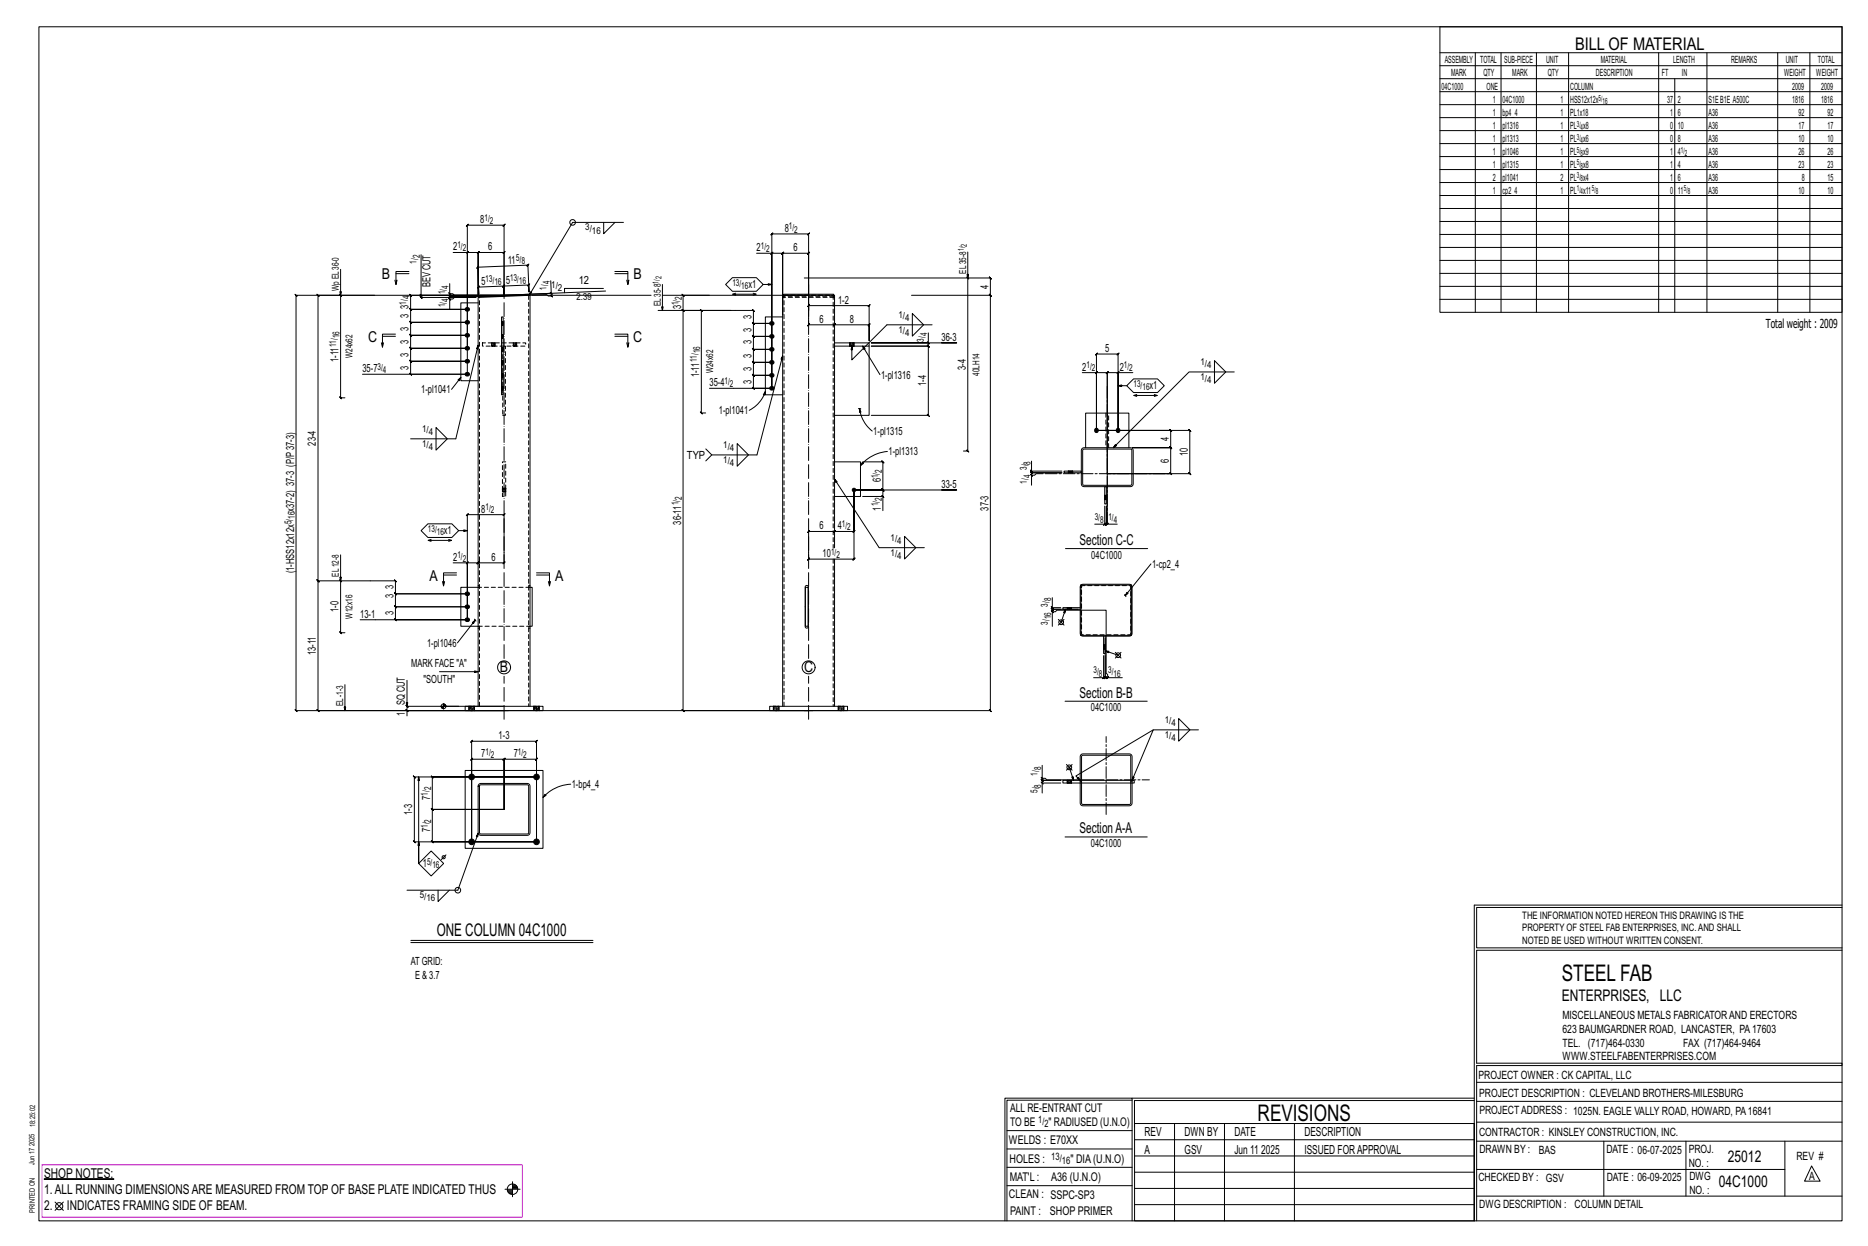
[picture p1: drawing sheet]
<svg xmlns="http://www.w3.org/2000/svg" width="914mm" height="610mm" viewBox="0 0 914 610" stroke-linecap="round" stroke-linejoin="round" font-family="sans-serif">
<g fill="#000" stroke="#000" stroke-width=".49">
<path d="M22 577h34z"/>
<circle cx="229" cy="158" r="1"/>
<circle cx="229" cy="151" r="1"/>
<circle cx="378" cy="158" r="1"/>
<circle cx="229" cy="170" r="1"/>
<circle cx="229" cy="164" r="1"/>
<circle cx="229" cy="177" r="1"/>
<circle cx="378" cy="177" r="1"/>
<circle cx="378" cy="164" r="1"/>
<circle cx="378" cy="171" r="1"/>
<circle cx="229" cy="183" r="1"/>
<circle cx="378" cy="184" r="1"/>
<circle cx="378" cy="190" r="1"/>
<circle cx="537" cy="211" r="1"/>
<circle cx="547" cy="211" r="1"/>
<circle cx="418" cy="240" r=".9"/>
<circle cx="229" cy="290" r="1"/>
<circle cx="229" cy="297" r="1"/>
<circle cx="229" cy="303" r="1"/>
<circle cx="231" cy="380" r="1.4"/>
<circle cx="263" cy="380" r="1.4"/>
<circle cx="231" cy="412" r="1.4"/>
<circle cx="263" cy="412" r="1.4"/>
</g>
<g fill="none" stroke="#000" stroke-width=".49">
<path d="M19 13h883v584h-883zM705 13h197v140h-197zM705 26h197M705 32h197M705 39h197M722 26v127M735 26v127M752 26v127M768 26v127M812 26v127M820 39v114M836 26v127"/>
<path d="M870 26v127M886 26v127M705 45h197M705 51h197M705 58h197M705 64h197M705 70h197M705 77h197M705 83h197M705 89h197M705 96h197M296 109v5l5-5"/>
<path d="M305 109h-25l-21 35 1-1-1 1-25 1v1M705 102h197M705 108h197M705 115h197M167 132v63l-1-1 1 1h2M193 137l1 2M194 134h6M200 133h-6v6v-2M206 125v19h52h-36h-2v-5M222 124h7v59h-28v1l-1-1h1v-6l-1-1 1 1h28h-28l-1-1 1 1v-7v1l-1-1h1h28h-28v1l-1-1h1v-6v1l-1-1h1h28h-28v1l-1-1h1v-6l-1-1 1 1h28h-28l-1-1 1 1v-7v1l-1-1h1h28h-28v1l-1-1h1v-7v1l-1-1h1h46l49-2M228 124l1-1zM229 124h5l1-1-1 1v20v-20l1-1-1 1h13h-1l1-1v1v21"/>
<path d="M234 130v1l24-1 1-1-1 1 1 13v-4l-1 1 1-1-12 1v-1l-1 1h1v4v-4v-1l-1 1h1h-13h1l-1 1v-1v4v-13h-1zM270 137v7h-10M301 133h6v6l1-2M301 134h6M307 137v2M324 139v13M355 139l4-3h11l4 3-4 4h-11zM370 124h8v66v-76l-1 1 1-1h18l-1 1 1-1v38v-28v-1l-1 1h1h-13l1-1-1 1v30v-30l1-1-1 1h-5M374 139h4M378 124h-1l1-1zM394 136h91h-1l1 1v-1v8M473 136l1 1z"/>
<path d="M474 123v98l-1-1 1 1h-2M705 121h197M705 127h197M705 134h197M166 144l1 1zM183 144h-27h-1l1 1v-1v140M206 144l1 1zM206 144v2v-1l1 1h-1h27h-11h-2v5M220 146l1 1zM220 143l1 1zM220 144v1v-1l1 1h-1h27M234 148h-8v38h8"/>
<path d="M246 155v38zM247 145h-27v-1l1 1h-1v1M247 145v-35l-1 1 1-1h-18l-1 1 1-1v60M269 143l1 1zM270 144v1l-1-1 1 1-2-1h-7M295 141h-19v2M319 144h-174h-1l1 1v-1v204l-1-1 1 1h251M322 152h12M324 144h72M343 151l1 1zM343 152v50l1 1-1-1h2M347 144h-13l1 1-1-1v8v-1l1 1h-1h35l-1-1 1 1v6h-1l1 1v-1h9h-9h-1l1 1v-1v7l-1-1 1 1h9h-9l-1-1 1 1v6l-1-1 1 1h9h-9l-1-1 1 1v6h-1l1 1v-1h9h-9h-1l1 1v-1v7l-1-1 1 1h9h-9l-1-1 1 1v6l-1-1 1 1h9h-31"/>
<path d="M358 152h-24v-1l1 1h-1v196v-1l1 1h-1h64M360 143l-1 1M369 143l1 1h-1M370 144h-11h1M383 155h-8v38h8M384 144h24M395 159l1-1zM396 150h-1l1-1v1h29l1-1-1 1v17v-8l1-1-1 1h-16v-1l-1 1 1-1-1 1h1h-13zM446 144h39h-1l1 1v-1v204l-1-1 1 1h-91M447 153l5 6-5 5zM456 159h-22l-17 17v-7M484 144l1 1z"/>
<path d="M705 140h197M705 146h197M187 168v2M187 165h7M194 163h-7v7l1-2M234 169l-11 46h-22M301 163h6v7l1-2M301 165h6M307 168v2M383 174l-12 49h-23l-3-3M409 168h16v1h-16M416 168h.1"/>
<path d="M416 169h.1M418 168h.1M418 169h.1M422 169l9 14M425 169v34h-16M454 167l1 1zM454 163v5h-27h41h-7M454 168v1l1 1-1-1h-27h27l1 1-1-1v34l1 1-1-1h-27M594 176l6 6-6 6zM177 183h52M226 185l-5 5M375 192l-1 1z"/>
<path d="M375 192a16 16 0 0 1-8 9M420 200h1M421 200v2zM421 200a16 16 0 0 0 6 11M421 200h.1M530 182h7v29v-38l-1 1 1-1h10v1l1-1h-1v38v-29h8M537 182h5v1l1-1h-1v50h40h1l-1-1v1v-21h1l-1-1v1h-45h36v-1l1 1h-1v8l1 1-1-1h-19h19l1 1-1-1v13v-1l1 1h-1h-31v-50v1l1-1h-1h5M537 182l-1 1zM547 189h5M548 182l-1 1zM555 185h12l3 4-3 3h-12l-3-3zM555 193h11l-1 1"/>
<path d="M556 193h-1l1 1M565 193h1M604 182h-22l-37 37M213 209l6 6-6 5zM361 217l5 6-5 5zM530 219h24v19h-24zM530 220h24v17h-24zM531 219v-17h22v17M246 239h.1M248 239h.1M348 223l-3 3M409 226h12v17h-12"/>
<path d="M409 234l21 34h22M418 240h50h-7M422 226l1 1-2 1zM422 226h10v-1l1 1h-1v14v-1l1 1h-1h-14h14v-1l1 1h-1v3M434 221a19 19 0 0 0-13 7M504 232l1 1zM504 230l1 1zM505 230v1h-1l1 1v-1h15h-15h-1l1 1v-1v1M505 226v4h15M511 232h-4h-1h-1v5M521 230h8v1h-8zM523 230h.1"/>
<path d="M523 231h.1M525 230h.1M525 231h.1M541 238h1v9h-1zM542 232v24h5M206 260l3-4h12l4 4-4 3h-12zM225 260h4M246 241h.1M248 241h.1M396 260l-1 1 1-1h13l-1 1 1-1-1 1 1-1h9v1l1-1h-1v-20v34l1-1-1 1h-22v-1l-1 1h1zM422 243h10v7M432 242l1 1z"/>
<path d="M541 242h.1M541 244h.1M541 256l-1 1 1-1zM541 248v8h-5M541 256h1l-1 1 1-1v-8v8l-1 1 1-1M542 257l1-1zM542 242h.1M542 244h.1M167 271v39l-1-1 1 1h2M211 264h-1M220 264h1l-1 1M221 264h-11l1 1"/>
<path d="M222 275h7v28v-51h-1l1-1v1h18h-1l1-1v1v23l-1 1 1-1h-13h1l-1 1 1-1-1 1v-1h-5M228 276l1-1zM409 268v-123h-26v201M409 274v72M443 262l5 6-5 5zM522 268h40M563 276l-12 15M155 284l1 1zM166 284l1 1zM193 290l1 1zM194 291v6l-1-1 1 1h35h-35l-1-1 1 1v6h-1l1 1v-1h35h-53M194 290l35 1h-35l-1-1 1 1v-7v1l-1-1h1h-38h-1l1 1v-1v64l-1-1 1 1h93"/>
<path d="M217 285v2M217 281h6M223 280h-6v7l1-2M234 287h-8v19h8M259 287h2v19h-2M263 280h6v7l1-2M263 281h6M268 285l1 2M394 287h2v19h-2zM394 287l1-1 1 1v20a.8 .8 0 0 1-1 0 .8 .8 0 0 1-1 0zM515 299l1 1zM515 297l1 1z"/>
<path d="M515 292v5h4M515 297v1l1 1-1-1h4M522 298l-3 6M522 297h.1M522 298h.1M525 297h.1M525 298h.1M528 298h-13l1 1-1-1v1M529 297h-9v1h9M529 286h25v25h-25zM529 286h25v25h-24h-1zM550 291h1"/>
<path d="M551 291v1M554 286h.1M554 286v25M232 303h1M233 303l-9 12M233 303v1M515 306v-7h2h24v30l1 1v2h7M518 303l3 3M521 303l-3 3M540 315h.1M540 318h.1M540 311v9h1v-9"/>
<path d="M541 312v20l1-1-1 1h1M541 318l6 3M541 315h.1M541 318h.1M546 319l3 3M549 319l-3 3M169 335v13M199 333v13M215 329h19M540 332l1-1zM540 321v11h-5M541 321v11l1-1-1 1h-1"/>
<path d="M542 332l1-1-1 1zM199 347l1 1zM216 346h9M216 346h1M217 347h.1M217 344v3M217 345h1M217 344h1M228 346h38v2h-38zM229 346h.1M229 348h.1M232 346h.1"/>
<path d="M232 348h.1M234 346v-200l25-2v202M247 348h-48v2M247 346h-48v-1l1 1h-1v2M261 346h.1M261 348h.1M264 346h.1M264 348h.1M377 346h38v2h-38zM379 346h.1M379 348h.1M381 346h.1"/>
<path d="M381 348h.1M410 346h.1M410 348h.1M413 346h.1M413 348h.1M521 343h41M565 357l-38 23 2 2-2-1 1-1 1 2h-9v1h9M577 352l5 5-5 6zM587 357h-22l-11 25v-2h1l-1 2h1v1h-1M202 380h1h60h-51h-1l1 1v-1v16l-1-1 1 1h35h-35l-1-1 1 1v16l-1-1 1 1h51h-60l-1-1 1 1v-32v1zM228 377h38v38h-38zM231 362v1h32h-1l1-1v1v49v-41l-1 1 1-1h-16l-1 1 1-1v25v-25l-1 1 1-1h-16l-1 1 1-1v41v-49h-1z"/>
<path d="M510 374v7h2v1h28M522 374l3 3M523 375l3 7M525 374l-3 3M529 369h25v25h-25zM530 370h23v23h-23zM205 380v42v-10M234 384h25v24h-25zM235 384h24v24h-24zM267 389l-1 1zM279 384a20 20 0 0 0-13 6M510 383l1 1z"/>
<path d="M510 380l1 1zM510 381v1v-1l1 1h-1h9h-9v-1l1 1h-1v1M519 383h-9v5M522 382h.1M522 383h.1M525 382h.1M525 383h.1M529 383h25M529 382h25M218 418l-2 3M234 408l-10 28h-25M521 409h41"/>
<path d="M205 422l6-6 6 6-6 7zM214 436v5l6-5M722 443v154M722 443h180M902 444h-179v20h179M201 460h89M201 461h89M902 465h-179v55h179v1h-179v76M554 538h-61v59M554 537h168M722 538h-167v13M723 539h179"/>
<path d="M723 530h179M493 553h61M555 550h167v47h-167zM555 558h167M575 550v47M599 550v47M634 550v47M723 549h179M723 558h179M785 558v27M825 558v27M874 558v27"/>
<path d="M251 578v8M251 580h1M493 571h61M493 562h61M555 573h167M555 566h167M723 572h151M887 570l4 8h-8zM27 588l4 4M31 588l-4 4M247 582h8M248 582h3"/>
<path d="M248 583h3M249 583h2M249 584h2M251 581h2M251 580h2M492 597v-60h62v60M493 580h61M555 589h167M555 581h167M723 585h179"/>
<circle cx="280" cy="109" r="1.4"/>
<circle cx="519" cy="304" r="1.2"/>
<circle cx="247" cy="327" r="3"/>
<circle cx="396" cy="327" r="3"/>
<circle cx="547" cy="321" r="1.2"/>
<circle cx="217" cy="346" r="1.2"/>
<circle cx="523" cy="375" r="1.2"/>
<circle cx="217" cy="419" r=".8"/>
<circle cx="224" cy="436" r="1.4"/>
<circle cx="29" cy="590" r="1.8"/>
<circle cx="251" cy="582" r="2.6"/>
</g>
<path d="M21 570h235v26h-235z" fill="none" stroke="#f0f" stroke-width=".5"/>
<g fill="none" stroke="#000" stroke-width=".49" stroke-dasharray="2 1.4">
<path d="M245 159h1zM245 159h.1M245 159h1M245 158h1M245 157h1M246 159l-1-1 1 1M259 144v202M384 144h24M384 144v1h24M384 145h-1M384 145l23-1M407 144l1 1"/>
<path d="M408 145v123M408 145v-1M408 145h-24M409 145h-1M236 168h21v1h-21zM241 168v1zM241 168h.1M241 168v1M241 169v-1v1M242 168v1M245 165h1zM245 165h.1"/>
<path d="M245 165h1M245 164h1M245 172h1zM245 172h.1M245 171l1 1M245 171h1M245 170h1M245 178h1zM245 178h.1M245 178h1M245 177h1M245 176h1"/>
<path d="M246 169h1v34h-1zM246 165h-1h1M246 171h-1l1 1M246 178l-1-1 1 1M251 168v1zM251 168h.1M252 168l-1 1M252 169v-1l-1 1M252 168v1M253 168v1M416 168v1M416 168h.1"/>
<path d="M417 168l-1 1M417 169v-1l-1 1M417 168v1M418 168v1M418 168h.1M418 169h.1M418 169v-1M245 184h1zM245 184h.1M245 184h1M245 183h1M245 191h1z"/>
<path d="M245 191h.1M245 190l1 1M245 190h1M245 189h1M246 184h-1h1M246 190h-1l1 1M541 202v17M543 219v-17M246 240h2zM246 240v-1M246 226h2v17h-2zM248 239h-2"/>
<path d="M248 239h.1M248 240l-2-1M523 230v1M523 230h.1M524 230l-1 1M524 231v-1l-1 1M524 230v1M525 230v1M525 230h.1M525 231h.1M525 231v-1M246 241h.1"/>
<path d="M246 241h2M248 240h-2M248 241h.1M541 243h1M541 242h.1M541 244h.1M541 244h1M542 242h-1M542 242h.1M542 244l-1-1 1 1M408 274v72M234 287h1"/>
<path d="M234 286h1M259 287h.1M259 286h.1M259 287h-25M522 297v1M522 297h.1M523 297l-1 1M523 297v1M523 298l1-1-1 1M524 297v1M524 297h1M525 298h-1"/>
<path d="M525 298v-1M529 287h.1M529 286h.1M530 287h23v23h-23zM234 306h25M235 307h-1M259 307h.1M529 311h.1M529 311v-25M540 316h1M540 316v-1M540 318h.1"/>
<path d="M540 317l1 1M540 317h1M540 318h1M541 315h-1M541 315v1M541 317l-1-1 1 1M229 346v2M229 346h1M230 346l-1 2M230 346v2M231 346v2zM231 346h-1v2"/>
<path d="M231 348h-1M231 346h1v2h-1M232 346v2M232 346h.1M232 348h.1M232 348v-2M235 346v-200M261 346v2M261 346h.1M262 346l-1 2M263 346v2zM263 346h-1v2"/>
<path d="M263 348h-1M263 346h1v2h-1M264 346v2M264 346h.1M264 348h.1M264 348v-2M379 346v2M379 346h.1M380 346v2zM380 346h-1v2M380 348h-1M380 346h1v2h-1"/>
<path d="M381 346v2M381 346h.1M381 348h.1M381 348v-2M384 346v-201M410 346v2M410 346h.1M411 346l-1 2M412 346v2zM412 346h-1v2M412 348h-1M412 346h1v2h-1"/>
<path d="M413 346v2M413 346h.1M413 348h.1M413 348v-2M234 385h1zM522 382v1M522 382h.1M523 382l-1 1M523 382v1M523 383l1-1-1 1M524 382v1M524 382h1"/>
<path d="M525 383h-1M525 383v-1M529 382h.1M529 383h.1M554 383h.1M554 382h.1"/>
</g>
<path d="M247 322v-184M396 322v-184M247 352v-21M396 352v-21" fill="none" stroke="#000" stroke-width=".49" stroke-dasharray="6.8 1 0 1"/>
<path d="M512 232h61M542 256v-67M541 382h22M541 398v-38" fill="none" stroke="#000" stroke-width=".49" stroke-dasharray="5.8 1 1 1"/>
<g font-size="11.2">
<text x="764" y="480">STEEL FAB</text>
<text x="616" y="548">REVISIONS</text>
</g>
<g font-size="8.6">
<text x="771" y="24">BILL OF MATERIAL</text>
<text x="214" y="458">ONE COLUMN 04C1000</text>
</g>
<g font-size="7.9">
<text x="765" y="490">ENTERPRISES, LLC</text>
<text x="846" y="569">25012</text>
<text x="841" y="581">04C1000</text>
</g>
<g font-size="7.3">
<text x="187" y="137">B</text>
<text x="310" y="137">B</text>
<text x="180" y="167">C</text>
<text x="310" y="167">C</text>
<text x="528" y="267">Section C-C</text>
<text x="210" y="284">A</text>
<text x="272" y="284">A</text>
<text x="245" y="329">B</text>
<text x="394" y="329">C</text>
<text x="528" y="341">Section B-B</text>
<text x="528" y="408">SectionA-A</text>
</g>
<g font-size="6.6">
<text x="22" y="576">SHOP NOTES:</text>
<text x="22" y="584">1.ALL RUNNING DIMENSIONSARE MEASURED FROM TOP OF BASE PLATE INDICATED THUS</text>
<text x="22" y="592">2.</text>
<text x="33" y="592">INDICATES FRAMING SIDE OF BEAM.</text>
</g>
<g font-size="6.1">
<text x="864" y="161">Total weight : 2009</text>
<text x="560" y="556">REV</text>
<text x="580" y="556">DWN BY</text>
<text x="604" y="556">DATE</text>
<text x="639" y="556">DESCRIPTION</text>
<text x="560" y="564">A</text>
<text x="580" y="564">GSV</text>
<text x="604" y="564">Jun 11</text>
<text x="617" y="564">2025</text>
<text x="639" y="564">ISSUED FORAPPROVAL</text>
</g>
<g font-size="5.9">
<text x="494" y="560">WELDS : E70XX</text>
<text x="494" y="569">HOLES :</text>
<text x="524" y="569">&quot; DIA(U.N.O)</text>
<text x="494" y="578">MAT'L :</text>
<text x="515" y="578">A36 (U.N.O)</text>
<text x="494" y="586">CLEAN : SSPC-SP3</text>
<text x="495" y="595">PAINT :</text>
<text x="514" y="595">SHOP PRIMER</text>
</g>
<g font-size="5.8">
<text x="494" y="544">ALL RE-ENTRANT CUT</text>
<text x="494" y="551">TO BE</text>
<text x="513" y="551">&quot; RADIUSED (U.N.O)</text>
</g>
<g font-size="5.6">
<text x="765" y="499">MISCELLANEOUS METALS FABRICATORAND ERECTORS</text>
<text x="765" y="505">623 BAUMGARDNER ROAD, LANCASTER, PA17603</text>
<text x="765" y="512">TEL. (717)464-0330</text>
<text x="824" y="512">FAX (717)464-9464</text>
<text x="765" y="519">WWW.STEELFABENTERPRISES.COM</text>
<text x="724" y="528">PROJECT OWNER : CK CAPITAL, LLC</text>
<text x="724" y="537">PROJECT DESCRIPTION : CLEVELAND BROTHERS-MILESBURG</text>
<text x="724" y="545">PROJECTADDRESS : 1025N. EAGLE VALLY ROAD, HOWARD, PA16841</text>
<text x="724" y="556">CONTRACTOR : KINSLEY CONSTRUCTION, INC.</text>
<text x="724" y="564">DRAWN BY :</text>
<text x="753" y="564">BAS</text>
<text x="786" y="564">DATE : 06-07-2025</text>
<text x="827" y="564">PROJ.</text>
<text x="879" y="568">REV #</text>
<text x="827" y="571">NO. :</text>
<text x="724" y="578">CHECKED BY : GSV</text>
<text x="787" y="578">DATE : 06-09-2025</text>
<text x="827" y="578">DWG</text>
<text x="886" y="578">A</text>
<text x="827" y="584">NO. :</text>
<text x="724" y="591">DWG DESCRIPTION : COLUMN DETAIL</text>
</g>
<g font-size="5.5">
<text x="235" y="109">8</text>
<text x="384" y="113">8</text>
<text x="222" y="123">2</text>
<text x="239" y="123">6</text>
<text x="370" y="123">2</text>
<text x="388" y="123">6</text>
<text x="249" y="129" transform="rotate(-2 249 129)">11</text>
<text x="211" y="141" transform="rotate(-90 211 141)">BEV CUT</text>
<text x="236" y="139" transform="rotate(-2 236 139)">5</text>
<text x="248" y="139" transform="rotate(-2 248 139)">5</text>
<text x="283" y="139">12</text>
<text x="366" y="141">x1</text>
<text x="484" y="141" transform="rotate(-90 484 141)">4</text>
<text x="410" y="149">1-2</text>
<text x="200" y="156" transform="rotate(-90 200 156)">3</text>
<text x="200" y="151" transform="rotate(-90 200 151)">3</text>
<text x="333" y="151" transform="rotate(-90 333 151)">3</text>
<text x="200" y="162" transform="rotate(-90 200 162)">3</text>
<text x="368" y="156" transform="rotate(-90 368 156)">3</text>
<text x="401" y="158">6</text>
<text x="416" y="158">8</text>
<text x="368" y="162" transform="rotate(-90 368 162)">3</text>
<text x="461" y="167">36-3</text>
<text x="200" y="168" transform="rotate(-90 200 168)">3</text>
<text x="368" y="168" transform="rotate(-90 368 168)">3</text>
<text x="541" y="172">5</text>
<text x="166" y="177" transform="rotate(-90 166 177)">1-11</text>
<text x="200" y="175" transform="rotate(-90 200 175)">3</text>
<text x="368" y="175" transform="rotate(-90 368 175)">3</text>
<text x="177" y="182">35-7</text>
<text x="200" y="181" transform="rotate(-90 200 181)">3</text>
<text x="342" y="185" transform="rotate(-90 342 185)">1-11</text>
<text x="368" y="181" transform="rotate(-90 368 181)">3</text>
<text x="431" y="185">1-pl1316</text>
<text x="473" y="181" transform="rotate(-90 473 181)">3-4</text>
<text x="530" y="181">2</text>
<text x="548" y="181">2</text>
<text x="347" y="189">35-4</text>
<text x="368" y="188" transform="rotate(-90 368 188)">3</text>
<text x="453" y="189" transform="rotate(-90 453 189)">1-4</text>
<text x="563" y="190">x1</text>
<text x="206" y="192">1-pl1041</text>
<text x="352" y="203">1-pl1041</text>
<text x="427" y="213">1-pl1315</text>
<text x="572" y="216" transform="rotate(-90 572 216)">4</text>
<text x="155" y="218" transform="rotate(-90 155 218)">23-4</text>
<text x="336" y="224">TYP</text>
<text x="435" y="223">1-pl1313</text>
<text x="572" y="226" transform="rotate(-90 572 226)">6</text>
<text x="581" y="223" transform="rotate(-90 581 223)">10</text>
<text x="431" y="236" transform="rotate(-90 431 236)">6</text>
<text x="461" y="239">33-5</text>
<text x="144" y="250" transform="rotate(-90 144 250)">x37-2) 37-3 (P/P37-3)</text>
<text x="236" y="251">8</text>
<text x="431" y="250" transform="rotate(-90 431 250)">1</text>
<text x="484" y="250" transform="rotate(-90 484 250)">37-3</text>
<text x="333" y="257" transform="rotate(-90 333 257)">36-11</text>
<text x="217" y="261">x1</text>
<text x="401" y="259">6</text>
<text x="410" y="259">4</text>
<text x="222" y="274">2</text>
<text x="241" y="274">6</text>
<text x="403" y="273">10</text>
<text x="534" y="273">04C1000</text>
<text x="144" y="280" transform="rotate(-90 144 280)">(1-HSS12x12x</text>
<text x="564" y="278">1-cp2_4</text>
<text x="193" y="293" transform="rotate(-90 193 293)">3</text>
<text x="193" y="288" transform="rotate(-90 193 288)">3</text>
<text x="166" y="300" transform="rotate(-90 166 300)">1-0</text>
<text x="176" y="302">13-1</text>
<text x="193" y="301" transform="rotate(-90 193 301)">3</text>
<text x="209" y="316">1-pl1046</text>
<text x="155" y="321" transform="rotate(-90 155 321)">13-11</text>
<text x="201" y="327">MARK FACE &quot;A&quot;</text>
<text x="207" y="334">&quot;SOUTH&quot;</text>
<text x="198" y="345" transform="rotate(-90 198 345)">SQ CUT</text>
<text x="198" y="350" transform="rotate(-90 198 350)">1</text>
<text x="534" y="348">04C1000</text>
<text x="244" y="362">1-3</text>
<text x="236" y="370">7</text>
<text x="251" y="370">7</text>
<text x="280" y="386">1-bp4_4</text>
<text x="211" y="391" transform="rotate(-90 211 391)">7</text>
<text x="202" y="399" transform="rotate(-90 202 399)">1-3</text>
<text x="211" y="407" transform="rotate(-90 211 407)">7</text>
<text x="534" y="414">04C1000</text>
<text x="207" y="424">1</text>
<text x="201" y="472">AT GRID:</text>
<text x="203" y="479">E &amp; 3.7</text>
</g>
<g font-size="5">
<text x="745" y="450">THE INFORMATION NOTED HEREON THIS DRAWING IS THE</text>
<text x="745" y="456">PROPERTY OF STEEL FAB ENTERPRISES, INC.AND SHALL</text>
<text x="745" y="462">NOTED BE USED WITHOUT WRITTEN CONSENT.</text>
<text x="508" y="550">1/</text>
<text x="511" y="551">2</text>
<text x="515" y="568">13/</text>
<text x="520" y="570">16</text>
</g>
<g font-size="4.9">
<text x="707" y="31">ASSEMBLY</text>
<text x="725" y="31">TOTAL</text>
<text x="736" y="31">SUB-PIECE</text>
<text x="757" y="31">UNIT</text>
<text x="784" y="31">MATERIAL</text>
<text x="819" y="31">LENGTH</text>
<text x="847" y="31">REMARKS</text>
<text x="874" y="31">UNIT</text>
<text x="890" y="31">TOTAL</text>
<text x="710" y="37">MARK</text>
<text x="726" y="37">QTY</text>
<text x="740" y="37">MARK</text>
<text x="758" y="37">QTY</text>
<text x="781" y="37">DESCRIPTION</text>
<text x="814" y="37">FT</text>
<text x="823" y="37">IN</text>
<text x="873" y="37">WEIGHT</text>
<text x="889" y="37">WEIGHT</text>
<text x="706" y="44">04C1000</text>
<text x="728" y="44">ONE</text>
<text x="769" y="44">COLUMN</text>
<text x="877" y="44">2009</text>
<text x="891" y="44">2009</text>
<text x="731" y="50">1</text>
<text x="736" y="50">04C1000</text>
<text x="764" y="50">1</text>
<text x="769" y="50">HSS12x12x</text>
<text x="816" y="50">37</text>
<text x="821" y="50">2</text>
<text x="836" y="50">S1EB1E A500C</text>
<text x="877" y="50">1816</text>
<text x="891" y="50">1816</text>
<text x="731" y="57">1</text>
<text x="736" y="57">bp4_4</text>
<text x="764" y="57">1</text>
<text x="769" y="57">PL1x18</text>
<text x="818" y="57">1</text>
<text x="821" y="57">6</text>
<text x="836" y="57">A36</text>
<text x="880" y="57">92</text>
<text x="895" y="57">92</text>
<text x="731" y="63">1</text>
<text x="736" y="63">pl1316</text>
<text x="764" y="63">1</text>
<text x="769" y="63">PL x8</text>
<text x="818" y="63">0</text>
<text x="821" y="63">10</text>
<text x="836" y="63">A36</text>
<text x="880" y="63">17</text>
<text x="895" y="63">17</text>
<text x="731" y="69">1</text>
<text x="736" y="69">pl1313</text>
<text x="764" y="69">1</text>
<text x="769" y="69">PL x6</text>
<text x="818" y="69">0</text>
<text x="821" y="69">8</text>
<text x="836" y="69">A36</text>
<text x="880" y="69">10</text>
<text x="895" y="69">10</text>
<text x="731" y="76">1</text>
<text x="736" y="76">pl1046</text>
<text x="764" y="76">1</text>
<text x="769" y="76">PL x9</text>
<text x="818" y="76">1</text>
<text x="821" y="76">4</text>
<text x="836" y="76">A36</text>
<text x="880" y="76">26</text>
<text x="895" y="76">26</text>
<text x="731" y="82">1</text>
<text x="736" y="82">pl1315</text>
<text x="764" y="82">1</text>
<text x="769" y="82">PL x8</text>
<text x="818" y="82">1</text>
<text x="821" y="82">4</text>
<text x="836" y="82">A36</text>
<text x="880" y="82">23</text>
<text x="895" y="82">23</text>
<text x="731" y="88">2</text>
<text x="736" y="88">pl1041</text>
<text x="764" y="88">2</text>
<text x="769" y="88">PL x4</text>
<text x="818" y="88">1</text>
<text x="821" y="88">6</text>
<text x="836" y="88">A36</text>
<text x="882" y="88">8</text>
<text x="895" y="88">15</text>
<text x="731" y="95">1</text>
<text x="736" y="95">cp2_4</text>
<text x="764" y="95">1</text>
<text x="769" y="95">PL x11</text>
<text x="818" y="95">0</text>
<text x="821" y="95">11</text>
<text x="836" y="95">A36</text>
<text x="880" y="95">10</text>
<text x="895" y="95">10</text>
</g>
<g font-size="4.7">
<text x="237" y="108">1/</text>
<text x="240" y="110">2</text>
<text x="287" y="113">3/</text>
<text x="386" y="112">1/</text>
<text x="389" y="114">2</text>
<text x="290" y="114">16</text>
<text x="224" y="121">1/</text>
<text x="226" y="123">2</text>
<text x="372" y="122">1/</text>
<text x="375" y="123">2</text>
<text x="204" y="129" transform="rotate(-90 204 129)">1/</text>
<text x="206" y="126" transform="rotate(-90 206 126)">2</text>
<text x="253" y="128" transform="rotate(-2 253 128)">5/</text>
<text x="255" y="129" transform="rotate(-2 255 129)">8</text>
<text x="250" y="138" transform="rotate(-2 250 138)">13/</text>
<text x="473" y="134" transform="rotate(-90 473 134)">EL35-8</text>
<text x="166" y="142" transform="rotate(-90 166 142)">Wp EL36-0</text>
<text x="218" y="144" transform="rotate(-90 218 144)">1/</text>
<text x="220" y="141" transform="rotate(-90 220 141)">4</text>
<text x="238" y="138" transform="rotate(-2 238 138)">13/</text>
<text x="242" y="140" transform="rotate(-2 242 140)">16</text>
<text x="254" y="139" transform="rotate(-2 254 139)">16</text>
<text x="268" y="142" transform="rotate(-92 268 142)">1/</text>
<text x="269" y="139" transform="rotate(-92 269 139)">4</text>
<text x="270" y="141">1/</text>
<text x="273" y="142">2</text>
<text x="359" y="140">13/</text>
<text x="363" y="141">16</text>
<text x="199" y="149" transform="rotate(-90 199 149)">1/</text>
<text x="200" y="146" transform="rotate(-90 200 146)">4</text>
<text x="220" y="148" transform="rotate(-90 220 148)">4</text>
<text x="282" y="147" transform="rotate(-2 282 147)">2.39</text>
<text x="323" y="150" transform="rotate(-90 323 150)">EL35-8</text>
<text x="332" y="149" transform="rotate(-90 332 149)">1/</text>
<text x="334" y="147" transform="rotate(-90 334 147)">2</text>
<text x="218" y="150" transform="rotate(-90 218 150)">1/</text>
<text x="440" y="155">1/</text>
<text x="443" y="157">4</text>
<text x="166" y="165" transform="rotate(-90 166 165)">16</text>
<text x="440" y="163">1/</text>
<text x="443" y="164">4</text>
<text x="452" y="167" transform="rotate(-90 452 167)">3/</text>
<text x="454" y="165" transform="rotate(-90 454 165)">4</text>
<text x="164" y="170" transform="rotate(-90 164 170)">11/</text>
<text x="343" y="173" transform="rotate(-90 343 173)">16</text>
<text x="172" y="175" transform="rotate(-90 172 175)">W24x62</text>
<text x="341" y="177" transform="rotate(-90 341 177)">11/</text>
<text x="588" y="178">1/</text>
<text x="185" y="181">3/</text>
<text x="187" y="183">4</text>
<text x="349" y="183" transform="rotate(-90 349 183)">W24x62</text>
<text x="479" y="184" transform="rotate(-90 479 184)">40LH14</text>
<text x="532" y="180">1/</text>
<text x="534" y="182">2</text>
<text x="550" y="180">1/</text>
<text x="553" y="182">2</text>
<text x="588" y="186">1/</text>
<text x="591" y="180">4</text>
<text x="355" y="188">1/</text>
<text x="357" y="189">2</text>
<text x="555" y="189">13/</text>
<text x="559" y="191">16</text>
<text x="591" y="187">4</text>
<text x="207" y="211">1/</text>
<text x="210" y="213">4</text>
<text x="207" y="219">1/</text>
<text x="210" y="220">4</text>
<text x="354" y="219">1/</text>
<text x="357" y="221">4</text>
<text x="354" y="226">1/</text>
<text x="504" y="227" transform="rotate(-90 504 227)">8</text>
<text x="357" y="228">4</text>
<text x="430" y="234" transform="rotate(-90 430 234)">1/</text>
<text x="432" y="231" transform="rotate(-90 432 231)">2</text>
<text x="503" y="230" transform="rotate(-90 503 230)">3/</text>
<text x="503" y="237" transform="rotate(-90 503 237)">1/</text>
<text x="504" y="234" transform="rotate(-90 504 234)">4</text>
<text x="334" y="245" transform="rotate(-90 334 245)">2</text>
<text x="432" y="245" transform="rotate(-90 432 245)">2</text>
<text x="238" y="250">1/</text>
<text x="240" y="251">2</text>
<text x="332" y="247" transform="rotate(-90 332 247)">1/</text>
<text x="430" y="248" transform="rotate(-90 430 248)">1/</text>
<text x="143" y="256" transform="rotate(-90 143 256)">5/</text>
<text x="144" y="254" transform="rotate(-90 144 254)">16</text>
<text x="412" y="258">1/</text>
<text x="536" y="254">3/</text>
<text x="538" y="256">8</text>
<text x="543" y="254">1/</text>
<text x="545" y="256">4</text>
<text x="209" y="260">13/</text>
<text x="214" y="262">16</text>
<text x="415" y="259">2</text>
<text x="436" y="264">1/</text>
<text x="439" y="266">4</text>
<text x="224" y="273">1/</text>
<text x="226" y="275">2</text>
<text x="407" y="271">1/</text>
<text x="409" y="273">2</text>
<text x="436" y="272">1/</text>
<text x="439" y="273">4</text>
<text x="166" y="282" transform="rotate(-90 166 282)">EL12-8</text>
<text x="513" y="297" transform="rotate(-90 513 297)">3/</text>
<text x="515" y="294" transform="rotate(-90 515 294)">8</text>
<text x="172" y="303" transform="rotate(-90 172 303)">W12x16</text>
<text x="513" y="306" transform="rotate(-90 513 306)">3/</text>
<text x="515" y="303" transform="rotate(-90 515 303)">16</text>
<text x="535" y="329">3/</text>
<text x="543" y="329">3/</text>
<text x="538" y="331">8</text>
<text x="545" y="331">16</text>
<text x="168" y="346" transform="rotate(-90 168 346)">EL-1-3</text>
<text x="570" y="354">1/</text>
<text x="573" y="355">4</text>
<text x="570" y="361">1/</text>
<text x="573" y="363">4</text>
<text x="238" y="369">1/</text>
<text x="240" y="371">2</text>
<text x="254" y="369">1/</text>
<text x="256" y="371">2</text>
<text x="510" y="377" transform="rotate(-90 510 377)">8</text>
<text x="508" y="380" transform="rotate(-90 508 380)">1/</text>
<text x="209" y="389" transform="rotate(-90 209 389)">1/</text>
<text x="211" y="387" transform="rotate(-90 211 387)">2</text>
<text x="508" y="388" transform="rotate(-90 508 388)">5/</text>
<text x="510" y="385" transform="rotate(-90 510 385)">8</text>
<text x="209" y="405" transform="rotate(-90 209 405)">1/</text>
<text x="211" y="402" transform="rotate(-90 211 402)">2</text>
<text x="209" y="423">5/</text>
<text x="212" y="425">16</text>
<text x="205" y="439">5/</text>
<text x="209" y="441">16</text>
</g>
<g font-size="4.2">
<text x="783" y="49">5/</text>
<text x="784" y="51">16</text>
<text x="772" y="62">3/</text>
<text x="774" y="63">4</text>
<text x="772" y="68">3/</text>
<text x="774" y="70">4</text>
<text x="772" y="75">5/</text>
<text x="774" y="76">8</text>
<text x="823" y="75">1/</text>
<text x="825" y="76">2</text>
<text x="772" y="81">5/</text>
<text x="774" y="82">8</text>
<text x="772" y="87">3/</text>
<text x="774" y="89">8</text>
<text x="772" y="94">1/</text>
<text x="774" y="95">4</text>
<text x="779" y="94">5/</text>
<text x="781" y="95">8</text>
<text x="824" y="94">5/</text>
<text x="826" y="95">8</text>
</g>
<g font-size="4">
<text x="472" y="123" transform="rotate(-90 472 123)">1/</text>
<text x="473" y="121" transform="rotate(-90 473 121)">2</text>
<text x="324" y="137" transform="rotate(-90 324 137)">2</text>
<text x="322" y="139" transform="rotate(-90 322 139)">1/</text>
</g>
<g font-size="3.7">
<text x="17" y="551" transform="rotate(-90 17 551)">18:25:02</text>
<text x="17" y="561" transform="rotate(-90 17 561)">2025</text>
<text x="17" y="570" transform="rotate(-90 17 570)">Jun 17</text>
<text x="17" y="593" transform="rotate(-90 17 593)">PRINTED ON</text>
</g>
</svg>
